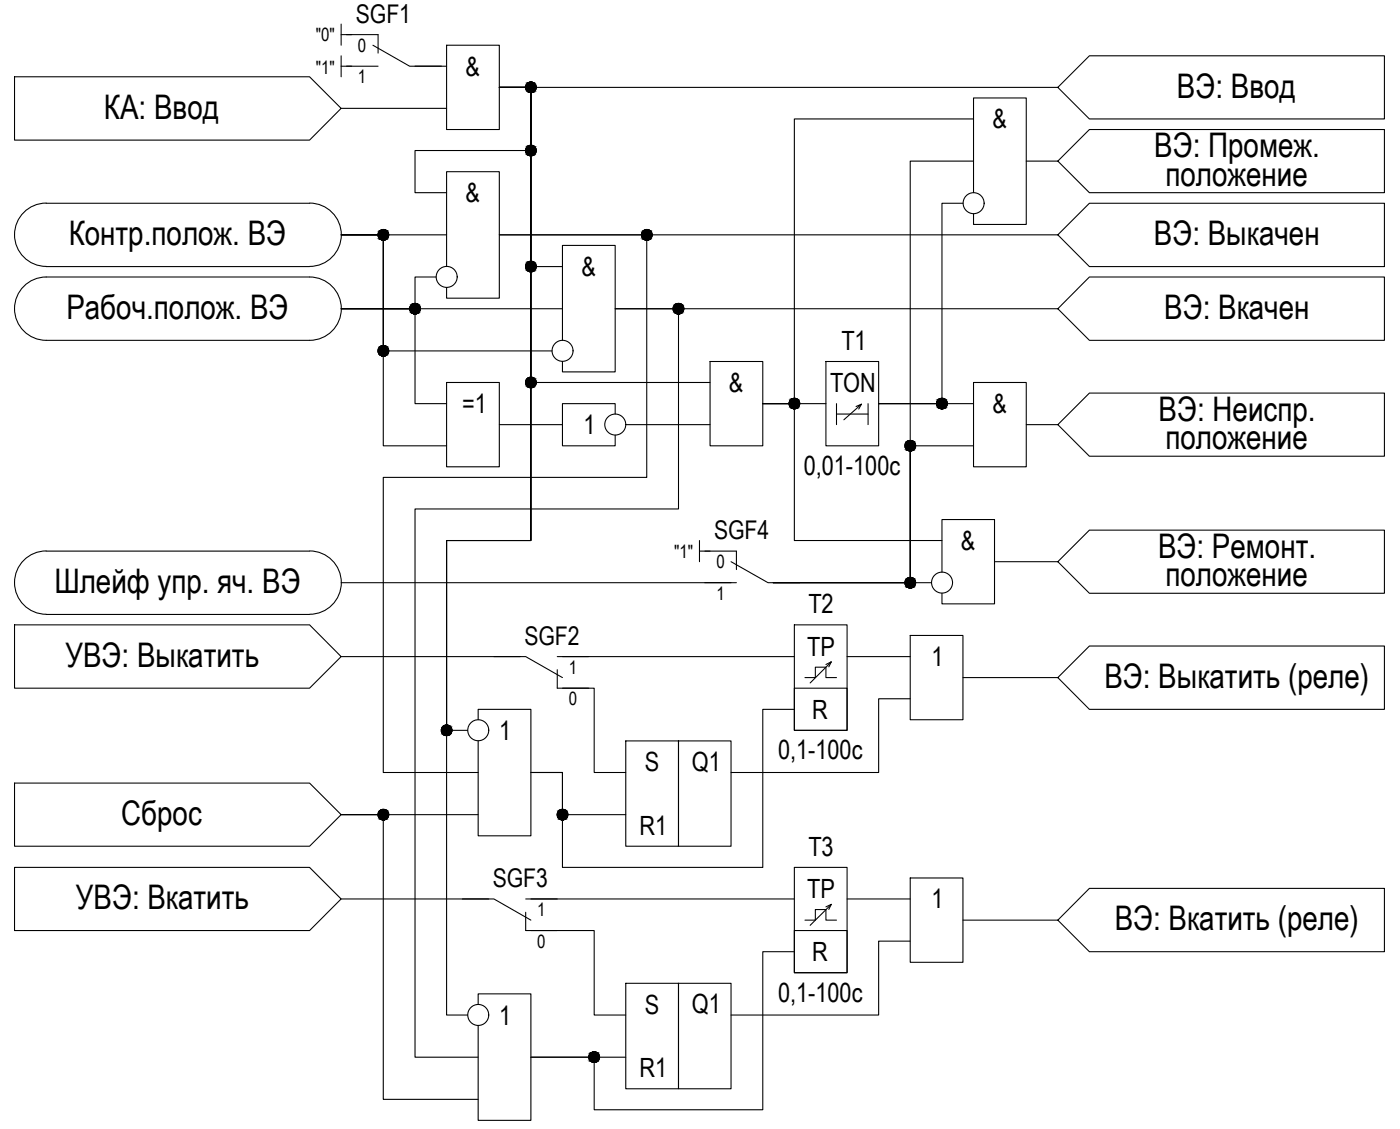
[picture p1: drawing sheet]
<svg xmlns="http://www.w3.org/2000/svg" width="330mm" height="266mm" viewBox="0 0 330 266" stroke-linecap="round" stroke-linejoin="round" font-family="sans-serif">
<!-- layer: 0 -->
<g fill="none" stroke="#000" stroke-width=".25">
<path d="M3.4 18.1h69.7l7.4 7.5-7.4 7.5h-69.7zM80.5 5.7v5M80.5 13.2v4.9M80.5 8.2h2.5M80.5 15.6h2.5M98 15.6h7.4M105.4 10.7h12.5v19.9h-12.5zM80.5 25.6h24.9M229.8 38h-15v99.5h-32.3h32.3v-32.3h15M229.8 28.1h-42.3v67.2h-7.5h14.9M242.2 38h7.5M249.7 38l7.4-7.4h69.7v14.9h-69.7z"/>
<path d="M249.7 20.6l7.4-7.4h69.7v14.9h-69.7l-7.4-7.5h-131.8h7.4v69.7h42.3M10.9 48h62.2M10.9 47.9a7.5 7.5 0 0 0-7.5 7.5 7.5 7.5 0 0 0 7.5 7.5M73.1 47.9a7.5 7.5 0 0 1 7.5 7.5 7.5 7.5 0 0 1-7.5 7.5M80.5 55.4h24.9M105.4 45.5h-7.4v-10h27.3v-14.9h-7.4h7.4v42.3h7.5M227.3 48h-5v47.3h-14.9h22.4M229.8 45.5v-22.4h12.4v29.9h-12.4v-2.5M249.7 55.4h-131.8h34.8v57.3h-62.2v69.6h22.4M249.7 55.4l7.4-7.4h69.7v14.9h-69.7zM10.9 62.9h62.2M10.9 65.4h62.2"/>
<path d="M10.9 65.4a7.5 7.5 0 0 0-7.5 7.4 7.5 7.5 0 0 0 7.5 7.5M73.1 65.4a7.5 7.5 0 0 1 7.5 7.4 7.5 7.5 0 0 1-7.5 7.5M80.5 72.9h17.5v22.4h7.4M102.9 65.4h-4.9v7.5h-17.5h52.3M105.4 62.9v-22.4h12.5v29.9h-12.5v-2.5M249.7 72.9h-104.5h14.9v47.2h-62.1v129.4h14.9M257.1 65.4h69.7v14.9h-69.7l-7.4-7.4zM10.9 80.3h62.2M105.4 90.3h12.5v19.9h-12.5zM130.3 82.8h-39.8v-27.4h-10h10v49.8h14.9M132.8 80.3v-22.4h12.4v29.9h-12.4v-2.5M145.2 97.7v-2.4h-12.4v9.9h12.4v-2.5"/>
<path d="M167.6 85.3h12.4v19.9h-12.4zM180 95.3h7.5v32.3h34.8M194.9 85.3h12.5v19.9h-12.5zM197.4 95.3v4.9M197.4 97.7h7.5M202.1 95.9l1.2-.5-4.1 3.7M203.3 95.4l-.6 1.1M204.9 95.3v4.9M207.4 95.3h.1M229.8 90.3h12.4v19.9h-12.4zM117.9 100.2h14.9M147.7 100.2h19.9"/>
<path d="M242.2 100.2h7.5M249.7 100.2l7.4-7.4h69.7v14.9h-69.7zM10.9 130.1h62.2M10.9 130a7.5 7.5 0 0 0-7.5 7.5 7.5 7.5 0 0 0 7.5 7.5M73.1 130a7.5 7.5 0 0 1 7.5 7.5 7.5 7.5 0 0 1-7.5 7.5M80.5 137.5h92.1M165.1 127.6v4.9M165.1 130.1h2.5M182.5 137.5h37.3M222.3 135v-12.4h12.4v19.9h-12.4v-2.5M234.7 132.5h15M249.7 132.5l7.4-7.4h69.7v14.9h-69.7z"/>
<path d="M3.4 147.4h69.7l7.4 7.5-7.4 7.5h-69.7zM10.9 145h62.2M80.5 154.9h42.3M132.8 154.9h54.7M187.5 147.4h12.4v24.9h-12.4zM190 159.9h2.4v-2.5h2.5v2.5h2.5M194.9 156.8l1.3-.6-.6 1.2M196.2 156.2l-5 5M199.9 154.9h14.9M214.8 149.9h12.5v19.9h-12.5zM227.3 159.9h22.4M249.7 159.9l7.4-7.5h69.7v15h-69.7z"/>
<path d="M110.4 172.3h-5v-44.7h19.9v-107h-7.4h7.4v107h-19.9v111.9h5M112.9 169.8v-2.4h12.4v29.8h-12.4v-22.4M132.8 162.4h7.5v19.9h7.4M147.7 174.8h12.4v24.9h-12.4zM160.1 174.8h12.5v24.9h-12.5zM187.5 162.4h12.4v9.9h-12.4zM187.5 167.4h-7.5v37.3h-47.2v-22.4h-7.5h7.5v9.9h14.9M214.8 164.9h-7.4v17.4h-34.8M3.4 184.8h69.7l7.4 7.4-7.4 7.5h-69.7zM112.9 192.2h-32.4h10v67.2h22.4M3.4 204.7h69.7l7.4 7.4-7.4 7.5h-69.7zM80.5 212.1h34.9"/>
<path d="M125.3 219.6h15v19.9h7.4M125.3 212.1h62.2M187.5 204.7h12.4v24.8h-12.4zM187.5 219.6h12.4v9.9h-12.4zM190 217.1h2.4v-2.5h2.5v2.5h2.5M194.9 214l1.3-.6-.6 1.2M196.2 213.4l-5 5M199.9 212.1h14.9M214.8 207.2h12.5v19.9h-12.5zM227.3 217.1h22.4M257.1 209.6h69.7v15h-69.7l-7.4-7.5zM112.9 237v-2.5h12.4v29.9h-12.4v-22.4"/>
<path d="M147.7 232h12.4v24.9h-12.4zM160.1 232h12.5v24.9h-12.5zM187.5 224.6h-7.5v37.3h-39.7v-12.4h-15h22.4M214.8 222.1h-7.4v17.4h-34.8"/>
<circle cx="125.3" cy="20.6" r="1.25"/>
<circle cx="125.3" cy="35.5" r="1.25"/>
<circle cx="90.5" cy="55.4" r="1.25"/>
<circle cx="152.7" cy="55.4" r="1.25"/>
<circle cx="229.8" cy="47.9" r="2.48"/>
<circle cx="98" cy="72.8" r="1.25"/>
<circle cx="105.4" cy="65.3" r="2.48"/>
<circle cx="125.3" cy="62.9" r="1.25"/>
<circle cx="160.2" cy="72.8" r="1.25"/>
<circle cx="90.5" cy="82.8" r="1.25"/>
<circle cx="125.3" cy="90.2" r="1.25"/>
<circle cx="132.8" cy="82.8" r="2.48"/>
<circle cx="187.5" cy="95.2" r="1.25"/>
<circle cx="222.4" cy="95.2" r="1.25"/>
<circle cx="145.2" cy="100.2" r="2.48"/>
<circle cx="214.9" cy="105.2" r="1.25"/>
<circle cx="214.9" cy="137.5" r="1.25"/>
<circle cx="222.4" cy="137.5" r="2.48"/>
<circle cx="105.4" cy="172.3" r="1.25"/>
<circle cx="112.9" cy="172.3" r="2.48"/>
<circle cx="90.5" cy="192.2" r="1.25"/>
<circle cx="132.8" cy="192.2" r="1.25"/>
<circle cx="112.9" cy="239.5" r="2.48"/>
<circle cx="140.3" cy="249.5" r="1.25"/>
</g>
<path d="M81.8 8.2h7.4v4.3M81.8 15.6h7.4M88 10.7l8.7 4.9h7.5M166.4 130.1h7.4v4.3M166.4 137.5h7.4M172.6 132.5l8.7 5h7.4M116.6 154.9h7.5l8.7 5M131.5 158v4.4h7.5M131.5 154.9h7.5M109.1 212.1h7.5l8.7 5M124.1 215.3v4.3h7.4M124.1 212.1h7.4" fill="none" stroke="#000" stroke-width=".25"/>
<!-- layer: 0 -->
<g fill="#000" stroke="#000" stroke-width=".24">
<path d="M125.1 19.4h.3zM125.1 36.7h.5zM125.1 21.8h.5zM125.1 34.3h.3zM90.2 56.6h.6zM90.3 54.2h.3zM152.4 56.6h.6zM152.5 54.2h.3zM97.7 74h.6zM97.7 71.6h.4zM125.1 64.1h.5zM125.1 61.7h.3z"/>
<path d="M159.9 74h.5zM159.9 71.6h.4zM90.2 84h.6zM90.3 81.6h.3zM125.1 91.5h.5zM125.1 89h.3zM187.2 96.4h.6zM187.3 94h.3zM222 96.4h.6zM222.1 94h.4zM214.6 106.4h.5zM214.7 104h.3z"/>
<path d="M214.6 138.7h.5zM214.7 136.3h.3zM105.2 173.6h.5zM105.2 171.1h.3zM90.2 193.5h.6zM90.3 191h.3zM132.5 193.5h.6zM132.6 191h.3zM140 250.7h.5zM140 248.2h.4z"/>
<path d="M125.1 19.4h.5zM125.1 19.4h.5z"/>
<path d="M125.1 19.4h.6zM124.9 19.4h.8z"/>
<path d="M124.9 19.4l.9 .1zM124.8 19.5h1z"/>
<path d="M124.8 19.5h1.1zM124.7 19.5h1.2z"/>
<path d="M124.7 19.5l1.3 .1zM124.6 19.6h1.4z"/>
<path d="M124.6 19.6l1.5 .1zM124.6 19.6l1.5 .1h-1.6z"/>
<path d="M124.5 19.7l1.7 .1zM124.5 19.7l1.7 .1h-1.8z"/>
<path d="M124.4 19.8l1.9 .1zM124.4 19.8l1.9 .1h-2z"/>
<path d="M124.3 19.9h2.1zM124.3 19.9h2.1z"/>
<path d="M124.3 19.9l2.1 .1zM124.3 19.9l2.1 .1z"/>
<path d="M125.1 36.7h.3zM125.1 36.7h.3z"/>
<path d="M125.1 21.8h.3zM125.1 21.8h.3z"/>
<path d="M125.1 34.3h.5zM125.1 34.3h.5z"/>
<path d="M125.1 34.3l.6 .1zM124.9 34.4h.8z"/>
<path d="M124.9 34.4h.9zM124.8 34.4h1z"/>
<path d="M124.9 36.7h.8zM124.9 36.7h.7z"/>
<path d="M124.9 21.8h.8zM124.9 21.8h.7z"/>
<path d="M124.8 34.4l1.1 .1zM124.7 34.5h1.2z"/>
<path d="M124.8 36.7h1zM124.8 36.7h.9z"/>
<path d="M124.8 21.8h1zM124.8 21.8h.9z"/>
<path d="M124.7 34.5h1.3zM124.6 34.5h1.4z"/>
<path d="M124.7 36.6h1.2zM124.7 36.6l1.1 .1z"/>
<path d="M124.7 21.7h1.2zM124.7 21.7l1.1 .1z"/>
<path d="M124.6 34.5l1.5 .1zM124.6 34.5l1.5 .1h-1.6z"/>
<path d="M124.6 36.5h1.4zM124.6 36.5l1.3 .1z"/>
<path d="M124.6 21.6h1.4zM124.6 21.6l1.3 .1z"/>
<path d="M124.5 34.6l1.7 .1zM124.5 34.6l1.7 .1h-1.8z"/>
<path d="M124.5 36.5h1.6zM124.5 36.5h1.5z"/>
<path d="M124.5 21.5h1.6zM124.5 21.5l1.5 .1z"/>
<path d="M124.4 34.7l1.9 .1zM124.4 34.7l1.9 .1h-2z"/>
<path d="M124.4 36.4h1.8zM124.4 36.4l1.7 .1z"/>
<path d="M124.4 21.5h1.8zM124.4 21.5h1.7z"/>
<path d="M124.3 34.8l2.1 .1-.1-.1zM124.3 34.8l2.1 .1h-2.1z"/>
<path d="M124.3 36.3h2zM124.3 36.3l1.9 .1z"/>
<path d="M124.3 21.4h2zM124.3 21.4l1.9 .1z"/>
<path d="M124.3 34.9l2.1 .1zM124.3 34.9l2.1 .1z"/>
<path d="M124.3 36.2l2 .1 .1-.1zM124.3 36.2l2 .1h-2z"/>
<path d="M124.3 21.3h2.1zM124.3 21.3l2 .1z"/>
<path d="M124.2 35l2.3 .1zM124.2 35l2.3 .1z"/>
<path d="M124.2 36.1h2.2zM124.2 36.1l2.2 .1z"/>
<path d="M124.2 20l2.3 .2-.1-.2zM124.2 20l2.3 .2h-2.3z"/>
<path d="M124.2 21.2l2.2 .1v-.1zM124.2 21.2l2.2 .1h-2.1z"/>
<path d="M124.2 35.1l2.3 .1v-.1zM124.2 35.1l2.3 .1h-2.4z"/>
<path d="M124.2 36l2.2 .1 .1-.1zM124.2 36l2.2 .1h-2.2z"/>
<path d="M124.2 20.2l2.3 .1v-.1zM124.2 20.2l2.3 .1h-2.4z"/>
<path d="M124.2 21.1h2.3zM124.2 21.1l2.2 .1z"/>
<path d="M124.1 35.2l2.4 .1v-.1zM124.1 35.2l2.4 .1h-2.4z"/>
<path d="M124.1 35.9h2.4zM124.1 35.9l2.4 .1z"/>
<path d="M124.1 20.3l2.4 .1zM124.1 20.3l2.4 .1z"/>
<path d="M124.1 21l2.4 .1v-.1zM124.1 21l2.4 .1h-2.3z"/>
<path d="M124.1 35.3l2.4 .1v-.1zM124.1 35.3l2.4 .1h-2.4z"/>
<path d="M124.1 35.4l2.4 .1zM124.1 35.4l2.4 .1z"/>
<path d="M124.1 35.5l2.4 .1v-.1zM124.1 35.5l2.4 .1h-2.4z"/>
<path d="M124.1 35.6l2.4 .2v-.2zM124.1 35.6l2.4 .2h-2.4z"/>
<path d="M124.1 35.8l2.4 .1v-.1zM124.1 35.8l2.4 .1h-2.4z"/>
<path d="M124.1 20.4l2.4 .1v-.1zM124.1 20.4l2.4 .1h-2.4z"/>
<path d="M124.1 20.5l2.4 .1v-.1zM124.1 20.5l2.4 .1h-2.4z"/>
<path d="M124.1 20.6l2.4 .1v-.1zM124.1 20.6l2.4 .1h-2.4z"/>
<path d="M124.1 20.7l2.4 .1zM124.1 20.7l2.4 .1z"/>
<path d="M124.1 20.8l2.4 .2v-.2zM124.1 20.8l2.4 .2h-2.4z"/>
<path d="M90.2 56.6l.4 .1zM90.3 56.7h.3z"/>
<path d="M90.3 54.2h.5zM90.2 54.2h.6z"/>
<path d="M90.2 54.2l.7 .1zM90.1 54.3h.8z"/>
<path d="M90.1 54.3h.9zM90 54.3h1z"/>
<path d="M90.1 56.6h.8zM90.1 56.6h.7z"/>
<path d="M90 54.3l1.1 .1zM89.9 54.4h1.2z"/>
<path d="M90 56.6h1zM90 56.6h.9z"/>
<path d="M89.9 54.4h1.3zM89.8 54.4h1.4z"/>
<path d="M89.9 56.5h1.2zM89.9 56.5l1.1 .1z"/>
<path d="M89.8 54.4l1.5 .1zM89.7 54.5h1.6z"/>
<path d="M89.8 56.4h1.4zM89.8 56.4l1.3 .1z"/>
<path d="M89.7 54.5l1.7 .1zM89.7 54.5l1.7 .1h-1.8z"/>
<path d="M89.7 56.4h1.6zM89.7 56.4h1.5z"/>
<path d="M89.6 54.6l1.8 .1zM89.6 54.6l1.8 .1h-1.9z"/>
<path d="M89.6 56.3h1.8zM89.6 56.3l1.7 .1z"/>
<path d="M89.5 54.7l2 .1-.1-.1zM89.5 54.7l2 .1h-2z"/>
<path d="M89.5 56.2h1.9zM89.5 56.2l1.9 .1z"/>
<path d="M89.5 54.8l2.1 .1zM89.5 54.8l2.1 .1h-2.2z"/>
<path d="M89.5 56.1l1.9 .1 .1-.1zM89.5 56.1l1.9 .1h-1.9z"/>
<path d="M89.4 54.9l2.3 .1-.1-.1zM89.4 54.9l2.3 .1h-2.4z"/>
<path d="M89.4 56h2.2zM89.4 56l2.1 .1z"/>
<path d="M89.3 55l2.4 .1zM89.3 55l2.4 .1z"/>
<path d="M89.3 55.1l2.4 .1v-.1zM89.3 55.1l2.4 .1h-2.4z"/>
<path d="M89.3 55.8l2.4 .1zM89.3 55.8l2.4 .1z"/>
<path d="M89.3 55.9l2.3 .1 .1-.1zM89.3 55.9l2.3 .1h-2.2z"/>
<path d="M89.3 55.2l2.4 .1v-.1zM89.3 55.2l2.4 .1h-2.5z"/>
<path d="M89.3 55.7l2.4 .1v-.1zM89.3 55.7l2.4 .1h-2.4z"/>
<path d="M89.2 55.3l2.5 .1zM89.2 55.3l2.5 .1z"/>
<path d="M89.2 55.4l2.5 .1v-.1zM89.2 55.4l2.5 .1h-2.5z"/>
<path d="M89.2 55.5l2.5 .2v-.2zM89.2 55.5l2.5 .2h-2.4z"/>
<path d="M152.4 56.6l.4 .1zM152.5 56.7h.3z"/>
<path d="M152.5 54.2h.5zM152.4 54.2h.6z"/>
<path d="M152.4 54.2l.7 .1zM152.3 54.3h.8z"/>
<path d="M152.3 54.3h.9zM152.1 54.3h1.1z"/>
<path d="M152.3 56.6h.8zM152.3 56.6h.7z"/>
<path d="M152.1 54.3l1.2 .1zM152.1 54.4h1.2z"/>
<path d="M152.1 56.6h1.1zM152.1 56.6h1z"/>
<path d="M152.1 54.4h1.3zM152 54.4h1.4z"/>
<path d="M152.1 56.5h1.2zM152.1 56.5l1.1 .1z"/>
<path d="M152 54.4l1.5 .1zM151.9 54.5h1.6z"/>
<path d="M152 56.4h1.4zM152 56.4l1.3 .1z"/>
<path d="M151.9 54.5l1.7 .1zM151.9 54.5l1.7 .1h-1.8z"/>
<path d="M151.9 56.4h1.6zM151.9 56.4h1.5z"/>
<path d="M151.8 54.6l1.8 .1zM151.8 54.6l1.8 .1h-1.9z"/>
<path d="M151.8 56.3h1.8zM151.8 56.3l1.7 .1z"/>
<path d="M151.7 54.7l2 .1-.1-.1zM151.7 54.7l2 .1h-2.1z"/>
<path d="M151.7 56.2h1.9zM151.7 56.2l1.9 .1z"/>
<path d="M151.6 54.8l2.2 .1zM151.6 54.8l2.2 .1h-2.2z"/>
<path d="M151.6 56.1l2 .1 .1-.1zM151.6 56.1l2 .1h-1.9z"/>
<path d="M151.6 54.9l2.2 .1v-.1zM151.6 54.9l2.2 .1h-2.3z"/>
<path d="M151.6 56h2.2zM151.6 56l2.1 .1z"/>
<path d="M151.5 55l2.3 .1zM151.5 55l2.3 .1z"/>
<path d="M151.5 55.1l2.4 .1-.1-.1zM151.5 55.1l2.4 .1h-2.4z"/>
<path d="M151.5 55.8l2.3 .1zM151.5 55.8l2.3 .1z"/>
<path d="M151.5 55.9l2.3 .1v-.1zM151.5 55.9l2.3 .1h-2.2z"/>
<path d="M151.5 55.2l2.4 .1v-.1zM151.5 55.2l2.4 .1h-2.5z"/>
<path d="M151.4 55.3l2.5 .1zM151.4 55.3l2.5 .1z"/>
<path d="M151.4 55.5l2.5 .2v-.2zM151.4 55.5l2.5 .2h-2.4z"/>
<path d="M151.5 55.7l2.3 .1 .1-.1zM151.5 55.7l2.3 .1h-2.3z"/>
<path d="M151.4 55.4l2.5 .1v-.1zM151.4 55.4l2.5 .1h-2.5z"/>
<path d="M97.7 74l.4 .1zM97.7 74.1h.4z"/>
<path d="M97.7 71.6h.6zM97.7 71.6h.6z"/>
<path d="M97.7 71.6l.6 .1zM97.5 71.7h.8z"/>
<path d="M97.5 71.7h1zM97.5 71.7h1z"/>
<path d="M97.5 74h.8zM97.5 74h.8z"/>
<path d="M97.5 71.7l1.1 .1zM97.3 71.8h1.3z"/>
<path d="M97.5 74h1zM97.5 74h.8z"/>
<path d="M97.3 71.8h1.4zM97.2 71.8h1.5z"/>
<path d="M97.3 73.9h1.3zM97.3 73.9l1.2 .1z"/>
<path d="M97.2 71.8l1.6 .1zM97.1 71.9h1.7z"/>
<path d="M97.2 73.9h1.5zM97.2 73.9h1.4z"/>
<path d="M97.1 71.9l1.8 .1zM97.1 71.9l1.8 .1z"/>
<path d="M97.1 73.8h1.7zM97.1 73.8l1.6 .1z"/>
<path d="M97.1 72l1.8 .1v-.1zM97.1 72l1.8 .1h-1.9z"/>
<path d="M97.1 73.7h1.8zM97.1 73.7l1.7 .1z"/>
<path d="M97 72.1l2 .1zM96.9 72.2h2.1z"/>
<path d="M97 73.6h1.9zM97 73.6l1.9 .1z"/>
<path d="M96.9 72.2l2.2 .1zM96.9 72.2l2.2 .1z"/>
<path d="M96.9 73.5h2.1zM96.9 73.5l2 .1z"/>
<path d="M96.9 72.3l2.2 .1v-.1zM96.9 72.3l2.2 .1h-2.3z"/>
<path d="M96.9 73.4l2.1 .1 .1-.1zM96.9 73.4l2.1 .1h-2.1z"/>
<path d="M96.8 72.4l2.3 .1zM96.7 72.5h2.4z"/>
<path d="M96.8 73.3h2.3zM96.8 73.3l2.3 .1z"/>
<path d="M96.7 72.5l2.5 .1-.1-.1zM96.7 72.5l2.5 .1h-2.5z"/>
<path d="M96.7 73.2l2.4 .1v-.1zM96.7 73.2l2.4 .1h-2.3z"/>
<path d="M96.7 72.6l2.5 .1v-.1zM96.7 72.6l2.5 .1h-2.5z"/>
<path d="M96.7 72.7l2.5 .2v-.2zM96.7 72.7l2.5 .2h-2.5z"/>
<path d="M96.7 72.9l2.5 .1v-.1zM96.7 72.9l2.5 .1h-2.5z"/>
<path d="M96.7 73l2.5 .1zM96.7 73l2.5 .1z"/>
<path d="M96.7 73.1l2.4 .1 .1-.1zM96.7 73.1l2.4 .1h-2.4z"/>
<path d="M125.1 64.1h.3zM125.1 64.1h.3z"/>
<path d="M125.1 61.7h.5zM125.1 61.7h.5z"/>
<path d="M125.1 61.7h.6zM124.9 61.7h.8z"/>
<path d="M124.9 61.7l.9 .1zM124.8 61.8h1z"/>
<path d="M124.9 64.1h.8zM124.9 64.1h.7z"/>
<path d="M124.8 61.8h1.1zM124.7 61.8h1.2z"/>
<path d="M124.8 64h1zM124.8 64l.9 .1z"/>
<path d="M124.7 61.8l1.3 .1zM124.6 61.9h1.4z"/>
<path d="M124.7 64h1.2zM124.7 64h1.1z"/>
<path d="M124.6 61.9l1.5 .1zM124.6 61.9l1.5 .1h-1.6z"/>
<path d="M124.6 63.9h1.4zM124.6 63.9l1.3 .1z"/>
<path d="M124.5 62h1.7zM124.4 62h1.8z"/>
<path d="M124.5 63.8h1.6zM124.5 63.8l1.5 .1z"/>
<path d="M124.4 62l1.9 .1-.1-.1zM124.4 62l1.9 .1h-2z"/>
<path d="M124.4 63.8h1.8zM124.4 63.8h1.7z"/>
<path d="M124.3 62.1l2.1 .1zM124.3 62.2h2.1z"/>
<path d="M124.3 63.7h2zM124.3 63.7l1.9 .1z"/>
<path d="M124.3 62.2l2.1 .1zM124.3 62.2l2.1 .1z"/>
<path d="M124.3 63.6h2.1zM124.3 63.6l2 .1z"/>
<path d="M124.2 62.3l2.3 .1-.1-.1zM124.2 62.3l2.3 .1h-2.3z"/>
<path d="M124.2 63.5l2.2 .1v-.1zM124.2 63.5l2.2 .1h-2.1z"/>
<path d="M124.2 62.4l2.3 .1zM124.2 62.4l2.3 .1z"/>
<path d="M124.2 63.4h2.3zM124.2 63.4l2.2 .1z"/>
<path d="M124.1 62.5l2.4 .2v-.2zM124.1 62.5l2.4 .2h-2.4z"/>
<path d="M124.1 63.2l2.4 .2v-.2zM124.1 63.2l2.4 .2h-2.3z"/>
<path d="M124.1 62.7l2.4 .1v-.1zM124.1 62.7l2.4 .1h-2.4z"/>
<path d="M124.1 62.8l2.4 .1v-.1zM124.1 62.8l2.4 .1h-2.4z"/>
<path d="M124.1 62.9l2.4 .1v-.1zM124.1 62.9l2.4 .1h-2.4z"/>
<path d="M124.1 63l2.4 .1zM124.1 63l2.4 .1z"/>
<path d="M124.1 63.1l2.4 .1v-.1zM124.1 63.1l2.4 .1h-2.4z"/>
<path d="M159.9 74l.4 .1zM159.9 74.1h.4z"/>
<path d="M159.9 71.6h.5zM159.9 71.6h.5z"/>
<path d="M159.9 71.6l.6 .1zM159.7 71.7h.8z"/>
<path d="M159.7 71.7h1zM159.6 71.7h1.1z"/>
<path d="M159.7 74h.8zM159.7 74h.7z"/>
<path d="M159.6 71.7l1.1 .1zM159.5 71.8h1.2z"/>
<path d="M159.6 74h1.1zM159.6 74h.9z"/>
<path d="M159.5 71.8h1.4zM159.5 71.8h1.4h-1.5z"/>
<path d="M159.5 73.9h1.2zM159.5 73.9l1.2 .1z"/>
<path d="M159.4 71.8l1.6 .1zM159.3 71.9h1.7z"/>
<path d="M159.4 73.9h1.5zM159.4 73.9h1.3z"/>
<path d="M159.3 71.9l1.7 .1zM159.3 72h1.7z"/>
<path d="M159.3 73.8h1.7zM159.3 73.8l1.6 .1z"/>
<path d="M159.3 72l1.8 .1-.1-.1zM159.3 72l1.8 .1h-1.9z"/>
<path d="M159.3 73.7h1.7zM159.3 73.7l1.7 .1z"/>
<path d="M159.2 72.1l2 .1zM159.2 72.1l2 .1h-2.1z"/>
<path d="M159.2 73.6h1.9zM159.2 73.6l1.8 .1z"/>
<path d="M159.1 72.2l2.1 .1zM159.1 72.2l2.1 .1z"/>
<path d="M159.1 73.5h2.1zM159.1 73.5l2 .1z"/>
<path d="M159 72.3l2.3 .1-.1-.1zM159 72.3l2.3 .1h-2.3z"/>
<path d="M159 73.4l2.2 .1v-.1zM159 73.4l2.2 .1h-2.1z"/>
<path d="M159 72.4l2.3 .1zM159 72.4l2.3 .1z"/>
<path d="M159 73.3h2.3zM159 73.3l2.2 .1z"/>
<path d="M158.9 72.5l2.4 .1v-.1zM158.9 72.5l2.4 .1h-2.4z"/>
<path d="M158.9 72.6l2.5 .1-.1-.1zM158.9 72.6l2.5 .1h-2.5z"/>
<path d="M158.9 73.1l2.4 .1v-.1zM158.9 73.1l2.4 .1h-2.4z"/>
<path d="M158.9 73.2l2.4 .1v-.1zM158.9 73.2l2.4 .1h-2.3z"/>
<path d="M158.9 72.7l2.5 .2v-.2zM158.9 72.7l2.5 .2h-2.5z"/>
<path d="M158.9 72.9l2.5 .1v-.1zM158.9 72.9l2.5 .1h-2.5z"/>
<path d="M158.9 73h2.5zM158.9 73l2.4 .1z"/>
<path d="M90.2 84h.4zM90.3 84h.3z"/>
<path d="M90.3 81.6h.5zM90.2 81.6h.6z"/>
<path d="M90.2 81.6h.7zM90.1 81.6h.8z"/>
<path d="M90.1 81.6l.9 .1zM90 81.7h1z"/>
<path d="M90.1 84h.8zM90.1 84h.7z"/>
<path d="M90 81.7h1.1zM89.9 81.7h1.2z"/>
<path d="M90 83.9h1zM90 83.9l.9 .1z"/>
<path d="M89.9 81.7l1.3 .1zM89.9 81.7l1.3 .1h-1.4z"/>
<path d="M89.9 83.9h1.2zM89.9 83.9h1.1z"/>
<path d="M89.8 81.8l1.5 .1zM89.7 81.9h1.6z"/>
<path d="M89.8 83.8h1.4zM89.8 83.8l1.3 .1z"/>
<path d="M89.7 81.9l1.7 .1zM89.7 81.9l1.7 .1h-1.8z"/>
<path d="M89.7 83.7h1.6zM89.7 83.7l1.5 .1z"/>
<path d="M89.6 82h1.8zM89.6 82h1.8h-1.9z"/>
<path d="M89.6 83.7h1.8zM89.6 83.7h1.7z"/>
<path d="M89.5 82l2 .1zM89.5 82l2 .1z"/>
<path d="M89.5 83.6h1.9zM89.5 83.6l1.9 .1z"/>
<path d="M89.5 82.1l2.1 .1zM89.5 82.1l2.1 .1h-2.2z"/>
<path d="M89.5 83.5h2zM89.5 83.5l1.9 .1z"/>
<path d="M89.4 82.2l2.3 .1-.1-.1zM89.4 82.2l2.3 .1h-2.4z"/>
<path d="M89.4 83.4l2.1 .1 .1-.1zM89.4 83.4l2.1 .1h-2z"/>
<path d="M89.3 82.3l2.4 .2v-.2zM89.3 82.3l2.4 .2h-2.4z"/>
<path d="M89.3 82.5l2.4 .1zM89.3 82.5l2.4 .1z"/>
<path d="M89.3 83.1l2.4 .2v-.2zM89.3 83.1l2.4 .2h-2.4z"/>
<path d="M89.3 83.3h2.4zM89.3 83.3l2.3 .1z"/>
<path d="M89.3 82.6l2.4 .1v-.1zM89.3 82.6l2.4 .1h-2.5z"/>
<path d="M89.3 83l2.4 .1v-.1zM89.3 83l2.4 .1h-2.4z"/>
<path d="M89.2 82.7l2.5 .1v-.1zM89.2 82.7l2.5 .1h-2.5z"/>
<path d="M89.2 82.8l2.5 .1v-.1zM89.2 82.8l2.5 .1h-2.5z"/>
<path d="M89.2 82.9h2.5zM89.2 82.9l2.5 .1z"/>
<path d="M125.1 91.5h.3zM125.1 91.5h.3z"/>
<path d="M125.1 89l.5 .1zM125.1 89.1h.5z"/>
<path d="M125.1 89.1h.6zM124.9 89.1h.8z"/>
<path d="M124.9 89.1h.9zM124.8 89.1h1z"/>
<path d="M124.9 91.4h.8zM124.9 91.4l.7 .1z"/>
<path d="M124.8 89.1l1.1 .1zM124.7 89.2h1.2z"/>
<path d="M124.8 91.4h1zM124.8 91.4h.9z"/>
<path d="M124.7 89.2h1.3zM124.6 89.2h1.4z"/>
<path d="M124.7 91.4h1.2zM124.7 91.4h1.1z"/>
<path d="M124.6 89.2l1.5 .1zM124.6 89.2l1.5 .1h-1.6z"/>
<path d="M124.6 91.3h1.4zM124.6 91.3l1.3 .1z"/>
<path d="M124.5 89.3l1.7 .1zM124.5 89.3l1.7 .1h-1.8z"/>
<path d="M124.5 91.2h1.6zM124.5 91.2l1.5 .1z"/>
<path d="M124.4 89.4l1.9 .1zM124.4 89.4l1.9 .1h-2z"/>
<path d="M124.4 91.1h1.8zM124.4 91.1l1.7 .1z"/>
<path d="M124.3 89.5l2.1 .1zM124.3 89.5l2.1 .1h-2.1z"/>
<path d="M124.3 91h2zM124.3 91l1.9 .1z"/>
<path d="M124.3 89.6l2.1 .1v-.1zM124.3 89.6l2.1 .1h-2.2z"/>
<path d="M124.3 90.9h2.1zM124.3 90.9l2 .1z"/>
<path d="M124.2 89.7l2.3 .1zM124.2 89.7l2.3 .1z"/>
<path d="M124.2 90.8h2.2zM124.2 90.8l2.2 .1z"/>
<path d="M124.2 89.8l2.3 .1v-.1zM124.2 89.8l2.3 .1h-2.4z"/>
<path d="M124.2 90.7l2.2 .1 .1-.1zM124.2 90.7l2.2 .1h-2.2z"/>
<path d="M124.1 89.9l2.4 .1v-.1zM124.1 89.9l2.4 .1h-2.4z"/>
<path d="M124.1 90.6l2.4 .1v-.1zM124.1 90.6l2.4 .1h-2.3z"/>
<path d="M124.1 90l2.4 .1zM124.1 90l2.4 .1z"/>
<path d="M124.1 90.1l2.4 .2v-.2zM124.1 90.1l2.4 .2h-2.4z"/>
<path d="M124.1 90.3l2.4 .1v-.1zM124.1 90.3l2.4 .1h-2.4z"/>
<path d="M124.1 90.4l2.4 .1v-.1zM124.1 90.4l2.4 .1h-2.4z"/>
<path d="M124.1 90.5h2.4zM124.1 90.5l2.4 .1z"/>
<path d="M187.2 96.4l.4 .1zM187.3 96.5h.3z"/>
<path d="M187.3 94h.5zM187.2 94h.6z"/>
<path d="M187.2 94l.7 .1zM187.1 94.1h.8z"/>
<path d="M187.1 94.1h.9zM187 94.1h1z"/>
<path d="M187.1 96.4h.8zM187.1 96.4h.7z"/>
<path d="M187 94.1l1.1 .1zM186.9 94.2h1.2z"/>
<path d="M187 96.4h1zM187 96.4h.9z"/>
<path d="M186.9 94.2h1.3zM186.9 94.2h1.3h-1.4z"/>
<path d="M186.9 96.3h1.2zM186.9 96.3l1.1 .1z"/>
<path d="M186.8 94.2l1.5 .1zM186.7 94.3h1.6z"/>
<path d="M186.8 96.3h1.4zM186.8 96.3h1.3z"/>
<path d="M186.7 94.3l1.7 .1zM186.7 94.3l1.7 .1h-1.8z"/>
<path d="M186.7 96.2h1.6zM186.7 96.2l1.5 .1z"/>
<path d="M186.6 94.4h1.9zM186.6 94.4h1.9h-2z"/>
<path d="M186.6 96.1h1.8zM186.6 96.1l1.7 .1z"/>
<path d="M186.5 94.4l2.1 .2-.1-.2zM186.5 94.4l2.1 .2h-2.2z"/>
<path d="M186.5 96h2zM186.5 96l1.9 .1z"/>
<path d="M186.4 94.6l2.2 .1zM186.4 94.6l2.2 .1z"/>
<path d="M186.4 95.9l2.1 .1 .1-.1zM186.4 95.9l2.1 .1h-2z"/>
<path d="M186.4 94.7l2.2 .1v-.1zM186.4 94.7l2.2 .1h-2.2z"/>
<path d="M186.4 95.8h2.2zM186.4 95.8l2.2 .1z"/>
<path d="M186.4 94.8l2.3 .1zM186.4 94.8l2.3 .1z"/>
<path d="M186.4 95.7h2.2zM186.4 95.7l2.2 .1z"/>
<path d="M186.3 94.9l2.4 .1v-.1zM186.3 94.9l2.4 .1h-2.4z"/>
<path d="M186.3 95.6l2.3 .1 .1-.1zM186.3 95.6l2.3 .1h-2.2z"/>
<path d="M186.3 95l2.4 .1v-.1zM186.3 95l2.4 .1h-2.4z"/>
<path d="M186.3 95.1l2.4 .2v-.2zM186.3 95.1l2.4 .2h-2.4z"/>
<path d="M186.3 95.3h2.4zM186.3 95.3h2.4z"/>
<path d="M186.3 95.3l2.4 .2v-.2zM186.3 95.3l2.4 .2h-2.4z"/>
<path d="M186.3 95.5l2.4 .1v-.1zM186.3 95.5l2.4 .1h-2.4z"/>
<path d="M222 96.4l.5 .1zM222.1 96.5h.4z"/>
<path d="M222.1 94h.5zM222 94h.6z"/>
<path d="M222 94l.7 .1zM221.9 94.1h.8z"/>
<path d="M221.9 94.1h.9zM221.8 94.1h1z"/>
<path d="M221.9 96.4h.8zM221.9 96.4h.7z"/>
<path d="M221.8 94.1l1.1 .1zM221.7 94.2h1.2z"/>
<path d="M221.8 96.4h1zM221.8 96.4h.9z"/>
<path d="M221.7 94.2h1.4zM221.7 94.2h1.4h-1.5z"/>
<path d="M221.7 96.3h1.2zM221.7 96.3l1.1 .1z"/>
<path d="M221.6 94.2l1.5 .1zM221.5 94.3h1.6z"/>
<path d="M221.6 96.3h1.5zM221.6 96.3h1.3z"/>
<path d="M221.5 94.3l1.7 .1zM221.5 94.3l1.7 .1z"/>
<path d="M221.5 96.2h1.6zM221.5 96.2l1.6 .1z"/>
<path d="M221.4 94.4h1.9zM221.3 94.4h2z"/>
<path d="M221.4 96.1h1.8zM221.4 96.1l1.7 .1z"/>
<path d="M221.3 94.4l2.1 .2-.1-.2zM221.3 94.4l2.1 .2h-2.1z"/>
<path d="M221.3 96h2zM221.3 96l1.9 .1z"/>
<path d="M221.3 94.6l2.1 .1zM221.3 94.6l2.1 .1h-2.2z"/>
<path d="M221.3 95.9l2 .1 .1-.1zM221.3 95.9l2 .1h-2z"/>
<path d="M221.2 94.7l2.3 .1-.1-.1zM221.2 94.7l2.3 .1h-2.3z"/>
<path d="M221.2 95.8h2.2zM221.2 95.8l2.2 .1z"/>
<path d="M221.2 94.8l2.3 .1zM221.2 94.8l2.3 .1z"/>
<path d="M221.2 95.7h2.3zM221.2 95.7l2.2 .1z"/>
<path d="M221.1 94.9l2.4 .1v-.1zM221.1 94.9l2.4 .1h-2.4z"/>
<path d="M221.1 95l2.5 .1-.1-.1zM221.1 95l2.5 .1h-2.5z"/>
<path d="M221.1 95.5l2.4 .1v-.1zM221.1 95.5l2.4 .1h-2.4z"/>
<path d="M221.1 95.6l2.4 .1v-.1zM221.1 95.6l2.4 .1h-2.3z"/>
<path d="M221.1 95.1l2.5 .2v-.2zM221.1 95.1l2.5 .2h-2.5z"/>
<path d="M221.1 95.3h2.5zM221.1 95.3h2.5z"/>
<path d="M221.1 95.3l2.4 .2 .1-.2zM221.1 95.3l2.4 .2h-2.4z"/>
<path d="M214.6 106.4h.4zM214.7 106.4h.3z"/>
<path d="M214.7 104h.4zM214.6 104h.5z"/>
<path d="M214.6 104h.7zM214.5 104h.8z"/>
<path d="M214.5 104l.9 .1zM214.3 104.1h1.1z"/>
<path d="M214.5 106.3h.8zM214.5 106.3l.6 .1z"/>
<path d="M214.3 104.1h1.2zM214.3 104.1h1.2z"/>
<path d="M214.3 106.3h1.1zM214.3 106.3h1z"/>
<path d="M214.3 104.1l1.3 .1zM214.1 104.2h1.5z"/>
<path d="M214.3 106.3h1.2zM214.3 106.3h1.1z"/>
<path d="M214.1 104.2h1.5zM214 104.2h1.6z"/>
<path d="M214.1 106.2h1.5zM214.1 106.2l1.4 .1z"/>
<path d="M214 104.2l1.8 .1zM214 104.2l1.8 .1h-1.8z"/>
<path d="M214 106.1h1.6zM214 106.1l1.6 .1z"/>
<path d="M214 104.3l1.8 .1zM213.9 104.4h1.9z"/>
<path d="M214 106h1.8zM214 106l1.6 .1z"/>
<path d="M213.9 104.4l2 .1-.1-.1zM213.9 104.4l2 .1h-2.1z"/>
<path d="M213.9 106h1.9zM213.9 106h1.9z"/>
<path d="M213.8 104.5l2.1 .1zM213.8 104.5l2.1 .1h-2.2z"/>
<path d="M213.8 105.8l2 .2 .1-.2zM213.8 105.8l2 .2h-1.9z"/>
<path d="M213.7 104.6l2.3 .1-.1-.1zM213.7 104.6l2.3 .1h-2.3z"/>
<path d="M213.7 105.8h2.2zM213.7 105.8h2.2z"/>
<path d="M213.7 104.7l2.3 .1zM213.7 104.7l2.3 .1z"/>
<path d="M213.7 104.8l2.4 .1-.1-.1zM213.7 104.8l2.4 .1h-2.4z"/>
<path d="M213.7 105.5l2.3 .2v-.2zM213.7 105.5l2.3 .2h-2.3z"/>
<path d="M213.7 105.7h2.3zM213.7 105.7l2.2 .1z"/>
<path d="M213.7 104.9l2.4 .2v-.2zM213.7 104.9l2.4 .2h-2.5z"/>
<path d="M213.6 105.1l2.5 .1v-.1zM213.6 105.1l2.5 .1h-2.5z"/>
<path d="M213.6 105.3l2.5 .1v-.1zM213.6 105.3l2.5 .1h-2.4z"/>
<path d="M213.7 105.4l2.3 .1 .1-.1zM213.7 105.4l2.3 .1h-2.3z"/>
<path d="M213.6 105.2h2.5zM213.6 105.2l2.5 .1z"/>
<path d="M214.6 138.7l.4 .1zM214.7 138.8h.3z"/>
<path d="M214.7 136.3h.4zM214.6 136.3h.5z"/>
<path d="M214.6 136.3l.7 .1zM214.5 136.4h.8z"/>
<path d="M214.5 136.4h.9zM214.3 136.4h1.1z"/>
<path d="M214.5 138.7h.8zM214.5 138.7h.6z"/>
<path d="M214.3 136.4h1.2zM214.3 136.4h1.2z"/>
<path d="M214.3 138.6h1.1zM214.3 138.6l1 .1z"/>
<path d="M214.3 136.4l1.3 .1zM214.1 136.5h1.5z"/>
<path d="M214.3 138.6h1.2zM214.3 138.6h1.1z"/>
<path d="M214.1 136.5l1.5 .1zM214 136.6h1.6z"/>
<path d="M214.1 138.5h1.5zM214.1 138.5l1.4 .1z"/>
<path d="M214 136.6l1.8 .1zM214 136.6l1.8 .1h-1.8z"/>
<path d="M214 138.5h1.6zM214 138.5h1.6z"/>
<path d="M214 136.7h1.8zM213.9 136.7h1.9z"/>
<path d="M214 138.4h1.8zM214 138.4l1.6 .1z"/>
<path d="M213.9 136.7l2 .2-.1-.2zM213.9 136.7l2 .2h-2.1z"/>
<path d="M213.9 138.3h1.9zM213.9 138.3l1.9 .1z"/>
<path d="M213.8 136.9l2.1 .1zM213.8 136.9l2.1 .1h-2.2z"/>
<path d="M213.8 138.2l2 .1 .1-.1zM213.8 138.2l2 .1h-1.9z"/>
<path d="M213.7 137l2.3 .1-.1-.1zM213.7 137l2.3 .1h-2.3z"/>
<path d="M213.7 138.1h2.2zM213.7 138.1l2.2 .1z"/>
<path d="M213.7 137.1l2.3 .1zM213.7 137.1l2.3 .1z"/>
<path d="M213.7 137.2l2.4 .1-.1-.1zM213.7 137.2l2.4 .1h-2.4z"/>
<path d="M213.7 137.9l2.3 .1zM213.7 137.9l2.3 .1z"/>
<path d="M213.7 138l2.2 .1 .1-.1zM213.7 138l2.2 .1h-2.2z"/>
<path d="M213.7 137.3l2.4 .1v-.1zM213.7 137.3l2.4 .1h-2.5z"/>
<path d="M213.6 137.4l2.5 .1zM213.6 137.4l2.5 .1z"/>
<path d="M213.6 137.6l2.5 .2v-.2zM213.6 137.6l2.5 .2h-2.4z"/>
<path d="M213.7 137.8l2.3 .1 .1-.1zM213.7 137.8l2.3 .1h-2.3z"/>
<path d="M213.6 137.5l2.5 .1v-.1zM213.6 137.5l2.5 .1h-2.5z"/>
<path d="M105.2 173.6h.3zM105.2 173.6h.3z"/>
<path d="M105.2 171.1l.5 .1zM105.2 171.2h.5z"/>
<path d="M105.2 171.2h.6zM105 171.2h.8z"/>
<path d="M105 171.2h.9zM104.9 171.2h1z"/>
<path d="M105 173.5h.8zM105 173.5l.7 .1z"/>
<path d="M104.9 171.2l1.1 .1zM104.8 171.3h1.2z"/>
<path d="M104.9 173.5h1zM104.9 173.5h.9z"/>
<path d="M104.8 171.3h1.3zM104.7 171.3h1.4z"/>
<path d="M104.8 173.4h1.2zM104.8 173.4l1.1 .1z"/>
<path d="M104.7 171.3l1.5 .1zM104.7 171.3l1.5 .1h-1.6z"/>
<path d="M104.7 173.4h1.4zM104.7 173.4h1.3z"/>
<path d="M104.6 171.4l1.7 .1zM104.6 171.4l1.7 .1h-1.8z"/>
<path d="M104.6 173.3h1.6zM104.6 173.3l1.5 .1z"/>
<path d="M104.5 171.5l1.9 .1zM104.5 171.5l1.9 .1h-2z"/>
<path d="M104.5 173.2h1.8zM104.5 173.2l1.7 .1z"/>
<path d="M104.4 171.6l2.1 .1zM104.4 171.6l2.1 .1h-2.1z"/>
<path d="M104.4 173.1h2zM104.4 173.1l1.9 .1z"/>
<path d="M104.4 171.7l2.1 .1v-.1zM104.4 171.7l2.1 .1h-2.2z"/>
<path d="M104.4 173h2.1zM104.4 173l2 .1z"/>
<path d="M104.3 171.8l2.3 .1zM104.3 171.8l2.3 .1z"/>
<path d="M104.3 172.9h2.2zM104.3 172.9l2.2 .1z"/>
<path d="M104.3 171.9l2.3 .1v-.1zM104.3 171.9l2.3 .1h-2.4z"/>
<path d="M104.3 172.8l2.2 .1 .1-.1zM104.3 172.8l2.2 .1h-2.2z"/>
<path d="M104.2 172l2.4 .1v-.1zM104.2 172l2.4 .1h-2.4z"/>
<path d="M104.2 172.7l2.4 .1v-.1zM104.2 172.7l2.4 .1h-2.3z"/>
<path d="M104.2 172.1l2.4 .1zM104.2 172.1l2.4 .1z"/>
<path d="M104.2 172.2l2.4 .1v-.1zM104.2 172.2l2.4 .1h-2.4z"/>
<path d="M104.2 172.3l2.4 .2v-.2zM104.2 172.3l2.4 .2h-2.4z"/>
<path d="M104.2 172.5l2.4 .1v-.1zM104.2 172.5l2.4 .1h-2.4z"/>
<path d="M104.2 172.6h2.4zM104.2 172.6l2.4 .1z"/>
<path d="M90.2 193.5h.4zM90.3 193.5h.3z"/>
<path d="M90.3 191l.5 .1zM90.2 191.1h.6z"/>
<path d="M90.2 191.1h.7zM90.1 191.1h.8z"/>
<path d="M90.1 191.1h.9zM90 191.1h1z"/>
<path d="M90.1 193.4h.8zM90.1 193.4l.7 .1z"/>
<path d="M90 191.1l1.1 .1zM89.9 191.2h1.2z"/>
<path d="M90 193.4h1zM90 193.4h.9z"/>
<path d="M89.9 191.2h1.3zM89.8 191.2h1.4z"/>
<path d="M89.9 193.3h1.2zM89.9 193.3l1.1 .1z"/>
<path d="M89.8 191.2l1.5 .1zM89.7 191.3h1.6z"/>
<path d="M89.8 193.3h1.4zM89.8 193.3h1.3z"/>
<path d="M89.7 191.3l1.7 .1zM89.7 191.3l1.7 .1h-1.8z"/>
<path d="M89.7 193.2h1.6zM89.7 193.2l1.5 .1z"/>
<path d="M89.6 191.4l1.8 .1zM89.6 191.4l1.8 .1h-1.9z"/>
<path d="M89.6 193.1h1.8zM89.6 193.1l1.7 .1z"/>
<path d="M89.5 191.5l2 .1zM89.5 191.5l2 .1z"/>
<path d="M89.5 193h1.9zM89.5 193l1.9 .1z"/>
<path d="M89.5 191.6l2.1 .1-.1-.1zM89.5 191.6l2.1 .1h-2.2z"/>
<path d="M89.5 192.9h2zM89.5 192.9l1.9 .1z"/>
<path d="M89.4 191.7l2.3 .1zM89.4 191.7l2.3 .1z"/>
<path d="M89.4 192.8h2.2zM89.4 192.8l2.1 .1z"/>
<path d="M89.3 191.8l2.4 .1v-.1zM89.3 191.8l2.4 .1h-2.4z"/>
<path d="M89.3 191.9l2.4 .1v-.1zM89.3 191.9l2.4 .1h-2.4z"/>
<path d="M89.3 192.6l2.4 .1v-.1zM89.3 192.6l2.4 .1h-2.4z"/>
<path d="M89.3 192.7l2.3 .1 .1-.1zM89.3 192.7l2.3 .1h-2.2z"/>
<path d="M89.3 192l2.4 .1zM89.3 192l2.4 .1z"/>
<path d="M89.3 192.5h2.4zM89.3 192.5l2.4 .1z"/>
<path d="M89.2 192.1l2.5 .1v-.1zM89.2 192.1l2.5 .1h-2.5z"/>
<path d="M89.2 192.2l2.5 .2v-.2zM89.2 192.2l2.5 .2h-2.5z"/>
<path d="M89.2 192.4l2.5 .1v-.1zM89.2 192.4l2.5 .1h-2.4z"/>
<path d="M132.5 193.5h.4zM132.6 193.5h.3z"/>
<path d="M132.6 191l.5 .1zM132.5 191.1h.6z"/>
<path d="M132.5 191.1h.6zM132.4 191.1h.7z"/>
<path d="M132.4 191.1h.9zM132.3 191.1h1z"/>
<path d="M132.4 193.4h.7zM132.4 193.4l.7 .1z"/>
<path d="M132.3 191.1l1.1 .1zM132.3 191.1l1.1 .1h-1.2z"/>
<path d="M132.3 193.4h1zM132.3 193.4h.8z"/>
<path d="M132.2 191.2h1.3zM132 191.2h1.5z"/>
<path d="M132.2 193.3h1.2zM132.2 193.3l1.1 .1z"/>
<path d="M132 191.2l1.6 .1zM132 191.2l1.6 .1h-1.6z"/>
<path d="M132 193.3h1.5zM132 193.3h1.4z"/>
<path d="M132 191.3l1.7 .1zM131.9 191.4h1.8z"/>
<path d="M132 193.2h1.6zM132 193.2l1.5 .1z"/>
<path d="M131.9 191.4l1.8 .1zM131.9 191.4l1.8 .1h-1.9z"/>
<path d="M131.9 193.1h1.8zM131.9 193.1l1.7 .1z"/>
<path d="M131.8 191.5l2 .1zM131.8 191.5l2 .1z"/>
<path d="M131.8 193h1.9zM131.8 193l1.9 .1z"/>
<path d="M131.7 191.6l2.2 .1-.1-.1zM131.7 191.6l2.2 .1h-2.2z"/>
<path d="M131.7 192.9h2.1zM131.7 192.9l2 .1z"/>
<path d="M131.7 191.7l2.2 .1zM131.7 191.7l2.2 .1z"/>
<path d="M131.7 192.8h2.2zM131.7 192.8l2.1 .1z"/>
<path d="M131.6 191.8l2.3 .1v-.1zM131.6 191.8l2.3 .1h-2.3z"/>
<path d="M131.6 191.9l2.4 .1-.1-.1zM131.6 191.9l2.4 .1h-2.4z"/>
<path d="M131.6 192.6l2.3 .1v-.1zM131.6 192.6l2.3 .1h-2.3z"/>
<path d="M131.6 192.7l2.3 .1v-.1zM131.6 192.7l2.3 .1h-2.2z"/>
<path d="M131.6 192l2.4 .1zM131.6 192l2.4 .1z"/>
<path d="M131.5 192.1l2.5 .1v-.1zM131.5 192.1l2.5 .1h-2.5z"/>
<path d="M131.5 192.4l2.5 .1v-.1zM131.5 192.4l2.5 .1h-2.4z"/>
<path d="M131.6 192.5h2.4zM131.6 192.5l2.3 .1z"/>
<path d="M131.5 192.2l2.5 .2v-.2zM131.5 192.2l2.5 .2h-2.5z"/>
<path d="M140 250.7h.4zM140 250.7h.4z"/>
<path d="M140 248.2h.5zM140 248.2h.5z"/>
<path d="M140 248.2l.6 .1zM139.8 248.3h.8z"/>
<path d="M139.8 248.3h1zM139.7 248.3h1.1z"/>
<path d="M139.8 250.6h.8zM139.8 250.6l.7 .1z"/>
<path d="M139.7 248.3l1.1 .1zM139.6 248.4h1.2z"/>
<path d="M139.7 250.6h1.1zM139.7 250.6h.9z"/>
<path d="M139.6 248.4l1.4 .1zM139.6 248.4l1.4 .1h-1.5z"/>
<path d="M139.6 250.5h1.2zM139.6 250.5l1.2 .1z"/>
<path d="M139.5 248.5h1.6zM139.4 248.5h1.7z"/>
<path d="M139.5 250.4h1.5zM139.5 250.4l1.3 .1z"/>
<path d="M139.4 248.5l1.7 .1zM139.3 248.6h1.8z"/>
<path d="M139.4 250.4h1.7zM139.4 250.4h1.6z"/>
<path d="M139.3 248.6l1.9 .1zM139.3 248.6l1.9 .1h-2z"/>
<path d="M139.3 250.3h1.8zM139.3 250.3l1.8 .1z"/>
<path d="M139.2 248.7l2.1 .1-.1-.1zM139.2 248.7l2.1 .1h-2.1z"/>
<path d="M139.2 250.2h2zM139.2 250.2l1.9 .1z"/>
<path d="M139.2 248.8l2.2 .1zM139.2 248.8l2.2 .1h-2.3z"/>
<path d="M139.2 250.1l2 .1 .1-.1zM139.2 250.1l2 .1h-2z"/>
<path d="M139.1 248.9l2.3 .1v-.1zM139.1 248.9l2.3 .1h-2.3z"/>
<path d="M139.1 250h2.3zM139.1 250l2.2 .1z"/>
<path d="M139.1 249l2.3 .1zM139.1 249l2.3 .1z"/>
<path d="M139.1 249.9l2.3 .1v-.1zM139.1 249.9l2.3 .1h-2.3z"/>
<path d="M139 249.1l2.4 .1v-.1zM139 249.1l2.4 .1h-2.4z"/>
<path d="M139 249.2l2.5 .1-.1-.1zM139 249.2l2.5 .1h-2.5z"/>
<path d="M139 249.7l2.4 .1v-.1zM139 249.7l2.4 .1h-2.4z"/>
<path d="M139 249.8h2.4zM139 249.8l2.4 .1z"/>
<path d="M139 249.3l2.5 .2v-.2zM139 249.3l2.5 .2h-2.5z"/>
<path d="M139 249.5l2.5 .1zM139 249.5l2.5 .1z"/>
<path d="M139 249.6l2.4 .1 .1-.1zM139 249.6l2.4 .1h-2.4z"/>
</g>
<g font-size="8">
<text x="277.8" y="23.1">ВЭ: Ввод</text>
<text x="24.5" y="28">КА: Ввод</text>
<text x="272.5" y="37.1">ВЭ: Промеж.</text>
<text x="275.1" y="43.8">положение</text>
<text x="16.2" y="57.9">Контр.полож. ВЭ</text>
<text x="272.4" y="57.9">ВЭ: Выкачен</text>
<text x="15.7" y="75.3">Рабоч.полож. ВЭ</text>
<text x="274.8" y="75.3">ВЭ: Вкачен</text>
<text x="273.5" y="99.3">ВЭ: Неиспр.</text>
<text x="275.1" y="106">положение</text>
<text x="273.3" y="131.7">ВЭ: Ремонт.</text>
<text x="12.8" y="140">Шлейф упр. яч. ВЭ</text>
<text x="275.1" y="138.3">положение</text>
<text x="15.5" y="157.4">УВЭ: Выкатить</text>
<text x="260.7" y="162.4">ВЭ: Выкатить (реле)</text>
<text x="28.6" y="194.7">Сброс</text>
<text x="17.9" y="214.6">УВЭ: Вкатить</text>
<text x="263.1" y="219.5">ВЭ: Вкатить (реле)</text>
</g>
<g font-size="6.3">
<text x="109.9" y="17.9">&amp;</text>
<text x="234.2" y="30.3">&amp;</text>
<text x="109.9" y="47.7">&amp;</text>
<text x="137.2" y="65.1">&amp;</text>
<text x="198.6" y="82.6">T1</text>
<text x="172" y="92.5">&amp;</text>
<text x="195.9" y="92.5">TON</text>
<text x="109.1" y="97.5">=1</text>
<text x="234.2" y="97.5">&amp;</text>
<text x="137.8" y="102.4">1</text>
<text x="189.7" y="112">0,01-100с</text>
<text x="226.8" y="129.8">&amp;</text>
<text x="190.8" y="144.7">T2</text>
<text x="190.5" y="154.7">TP</text>
<text x="219.8" y="157.2">1</text>
<text x="191.7" y="169.6">R</text>
<text x="117.9" y="174.6">1</text>
<text x="183.6" y="179.1">0,1-100с</text>
<text x="152.2" y="182">S</text>
<text x="163.3" y="181.9">Q1</text>
<text x="150.9" y="197">R1</text>
<text x="190.8" y="201.9">T3</text>
<text x="190.5" y="211.9">TP</text>
<text x="219.8" y="214.4">1</text>
<text x="191.7" y="226.8">R</text>
<text x="152.2" y="239.3">S</text>
<text x="163.3" y="239.1">Q1</text>
<text x="183.6" y="236.3">0,1-100с</text>
<text x="117.9" y="241.8">1</text>
<text x="150.9" y="254.2">R1</text>
</g>
<g font-size="6.1">
<text x="84" y="5.4">SGF1</text>
<text x="168.5" y="127.3">SGF4</text>
<text x="123.8" y="152.1">SGF2</text>
<text x="116.3" y="209.3">SGF3</text>
</g>
<g font-size="4.3">
<text x="74.6" y="9.7">&quot;0&quot;</text>
<text x="74.6" y="17.5">&quot;1&quot;</text>
<text x="84.5" y="12.2">0</text>
<text x="84.5" y="19.7">1</text>
<text x="159.1" y="131.6">&quot;1&quot;</text>
<text x="169.1" y="134.1">0</text>
<text x="169.1" y="141.6">1</text>
<text x="134.3" y="159">1</text>
<text x="134.3" y="166.5">0</text>
<text x="126.8" y="216.2">1</text>
<text x="126.8" y="223.6">0</text>
</g>
</svg>
